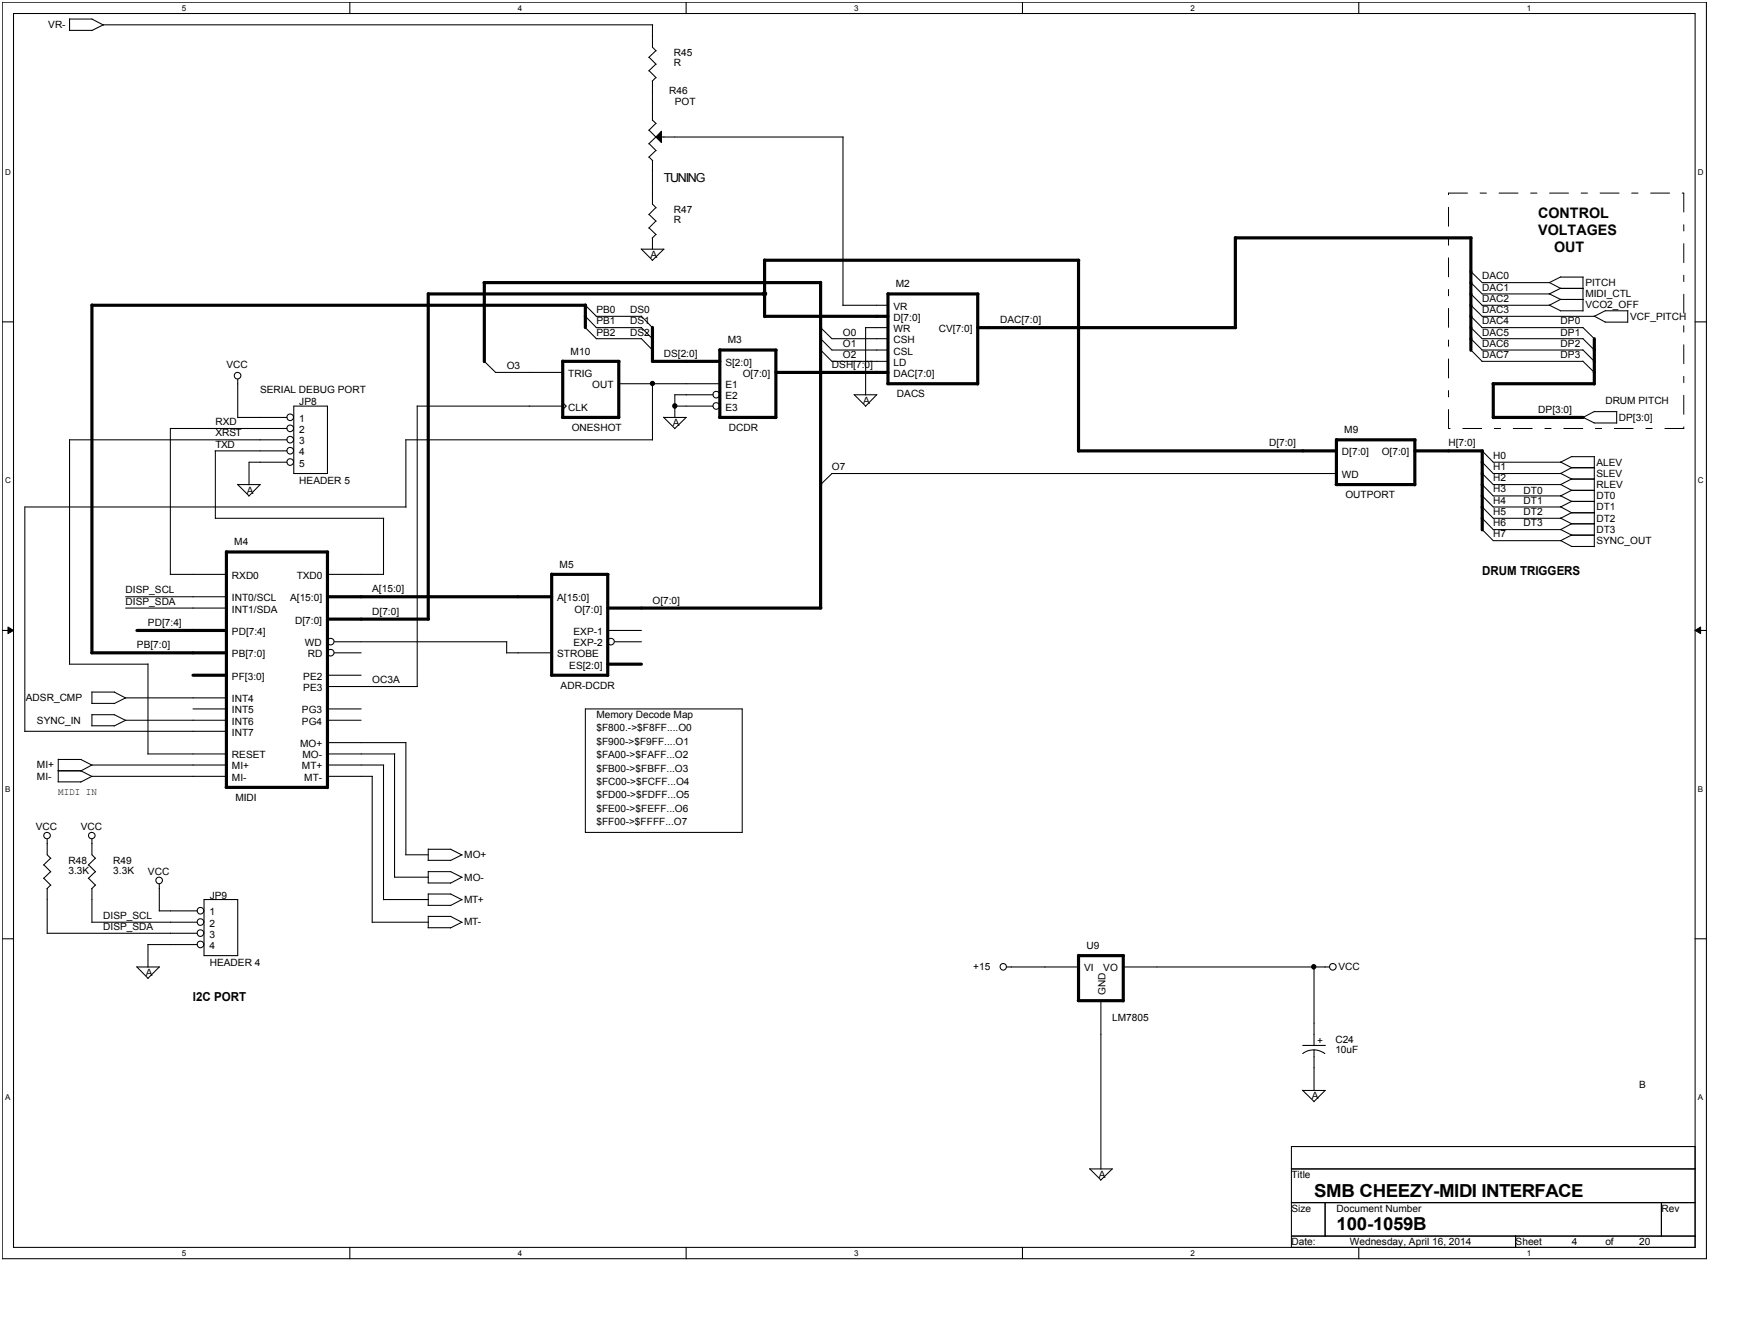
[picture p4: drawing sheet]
<svg xmlns="http://www.w3.org/2000/svg" width="279mm" height="216mm" viewBox="0 0 279 216" stroke-linecap="round" stroke-linejoin="round" font-family="sans-serif">
<path d="M.4 .4h274.1v202h-274.1zM2.2 2.2h270.5v198.3h-270.5z" fill="none" stroke="#000" stroke-width=".17"/>
<g fill="#fff">
<path d="M29.2 .6h.7v1.4h-.7z"/>
<path d="M29.2 200.7h.7v1.4h-.7z"/>
</g>
<path d="M56.3 .4v1.8M56.3 200.5v1.9" fill="none" stroke="#000" stroke-width=".17"/>
<g fill="#fff">
<path d="M83.3 .6h.7v1.4h-.7z"/>
<path d="M83.3 200.7h.7v1.4h-.7z"/>
</g>
<path d="M110.4 .4v1.8M110.4 200.5v1.9" fill="none" stroke="#000" stroke-width=".17"/>
<g fill="#fff">
<path d="M137.4 .6h.7v1.4h-.7z"/>
<path d="M137.4 200.7h.7v1.4h-.7z"/>
</g>
<path d="M164.5 .4v1.8M164.5 200.5v1.9" fill="none" stroke="#000" stroke-width=".17"/>
<g fill="#fff">
<path d="M191.5 .6h.7v1.4h-.7z"/>
<path d="M191.5 200.7h.7v1.4h-.7z"/>
</g>
<path d="M218.6 .4v1.8M218.6 200.5v1.9" fill="none" stroke="#000" stroke-width=".17"/>
<g fill="#fff">
<path d="M245.6 .6h.7v1.4h-.7z"/>
<path d="M245.6 200.7h.7v1.4h-.7z"/>
<path d="M.8 26.9h.9v1.4h-.9z"/>
<path d="M273.1 26.9h.9v1.4h-.9z"/>
<path d="M.8 76.5h.9v1.4h-.9z"/>
<path d="M273.1 76.5h.9v1.4h-.9z"/>
</g>
<path d="M.4 51.7h1.8M272.7 51.7h1.8" fill="none" stroke="#000" stroke-width=".17"/>
<g fill="#fff">
<path d="M.8 126.1h.8v1.4h-.8z"/>
<path d="M273.1 126.1h.8v1.4h-.8z"/>
</g>
<path d="M.4 101.4h1.8M272.7 101.4h1.8" fill="none" stroke="#000" stroke-width=".17"/>
<path d="M1.3 100.8l.9 .6-.9 .5zM272.7 101.4l.8-.6v1.1z" fill="#000"/>
<path d="M1.3 100.8l.9 .6-.9 .5zM272.7 101.4l.8-.6v1.1z" fill="none" stroke="#000" stroke-width=".16"/>
<g fill="#fff">
<path d="M.8 175.7h.8v1.4h-.8z"/>
<path d="M273.1 175.7h.8v1.4h-.8z"/>
</g>
<g fill="none" stroke="#000" stroke-width=".17">
<path d="M11.1 4.9h3.7M11.2 3.1h3.6M11.2 3v1.9M14.8 3.1l1.8 .9M104.4 9.2l1.1 1.1M104.4 11.4l1.1 1.1M104.9 4v3.6l.6 .6M104.9 13v6.4M104.9 19.3l.6 .6M105 4h-88.4l-1.9 .9M105.5 19.8l-1.1 1.2M105.5 8.1l-1.1 1.1"/>
<path d="M105.5 10.3l-1.1 1.1M105.5 12.5l-.6 .6M104.4 20.9l1.1 1.2M104.4 23.1l1.1 1.1M104.4 25.2l.6 .6M104.4 34.5l1.1 1.1M104.4 36.6l1.1 1.1M104.9 25.8v7l.6 .6M104.9 38.2v1.9M105.5 22l-1.1 1.1M105.5 24.2l-1.1 1.1M105.5 33.4l-1.1 1.1"/>
<path d="M105.5 35.5l-1.1 1.2M105.5 37.7l-.6 .6M106.4 21.1v1.8l-.9-.9zM106.4 22h29.2M135.6 22v27.1M77.9 58l1.8 1.9h10.8M94.1 49l1.8 1.9M94.1 50.8l1.8 1.9M94.1 52.6l1.8 1.9M95.9 54.5h7.3M95.9 52.7h7.3M95.9 50.9h7.3"/>
<path d="M103.1 40l1.8 1.8M103.1 50.8l1.8 1.9M103.1 52.6l1.8 1.9M103.1 54.4l1.8 1.9M103.2 40.1h3.6M106.8 40.1l-1.9 1.8M132 54.4l1.8 1.9h9M132 52.6l1.8 1.9h9M132 56.2l1.8 1.9h9M135.6 49.1h7.2M139.2 52.7h3.6M139.2 52.7v10.8"/>
<path d="M236.6 47.2l1.8 1.9h10.9M236.6 43.6l1.8 1.8h10.9M236.6 45.4l1.8 1.9h10.9M236.6 50.8l1.8 1.9M236.6 52.6l1.8 1.9M236.6 54.4l1.8 1.9M236.6 56.2l1.8 1.9M236.6 49l1.8 1.9h18.1M238.4 56.3h16.2M238.4 54.5h16.2M238.4 52.7h16.2M238.4 58.1h16.2"/>
<path d="M249.2 45.4l1.8 1M249.2 47.2l1.8 .9M249.2 49l1.8 1M251 46.4h3.7M251 48.1h3.7M251 50h3.6M251 44.5h3.7M251.1 44.5l-1.9 .9M251.1 46.3l-1.9 1M251.1 48.1l-1.9 1M254.6 52.6l1.8 1.9M254.6 54.4l1.8 1.9"/>
<path d="M254.6 56.2l1.8 1.9M254.6 58l1.8 1.9M254.6 44.5v5.5M256.4 50.8l1.8 1M258.2 51.8h3.6M258.2 50h3.7M258.3 49.9l-1.9 1M261.8 50v1.8M11.2 70.7h35M11.2 70.7v36.1M34.6 72.5h11.6M34.6 72.5v10.9"/>
<path d="M38.2 77.9l1.9 1.8M38.2 77.9h3.7M38.2 67.1h8M38.2 61v6.1M41.8 77.9l-1.8 1.9M46.2 68.9h-18.8v23.5M46.2 74.3h-6.1v3.6M47.3 65.3h5.4v10.8h-5.4zM65.2 70.7h39.7M65.3 70.7v10.8M67.1 65.3h23.4M67.1 65.2v45.2"/>
<path d="M90.5 64.7l.6 .6-.6 .5M99.5 61.7h16.3M104.9 61.7v9M106.7 67.1l1.8 1.8M106.8 67.1h3.6M108.5 65.3h6.2M108.5 63.5h6.2M108.5 63.4v3.7M110.4 67.1l-1.9 1.8M133.8 76.1h81.2M133.8 76.1l-1.8 1.8M137.4 63.4l1.8 1.9"/>
<path d="M137.4 63.5h3.7M141 63.5l-1.8 1.8M238.4 76.1l1.8 1.8h10.9M238.4 74.3l1.8 1.8h10.9M238.4 72.4l1.8 1.9h10.9M238.4 77.9l1.8 1.8h10.9M238.4 79.7l1.8 1.8h10.9M251 74.3l1.8 .9M251 76.1l1.8 .9M251 77.9l1.8 .9M251 79.7l1.8 .9M252.8 75.2h3.7"/>
<path d="M252.8 77h3.7M252.8 78.8h3.7M252.8 73.4h3.7M252.9 73.4l-1.9 .9M252.9 75.1l-1.9 1M252.9 77l-1.9 .9M252.9 78.8l-1.9 .9M254.6 67.1l1.8 .9M256.4 68h3.6M256.4 73.4v14.5M256.4 66.2h3.7M256.5 66.1l-1.9 1"/>
<path d="M260 66.2v1.8M20.2 95.9h16.2M20.2 97.8h16.2M27.4 92.3h9M34.6 83.3h27.1M52.7 92.3h9M61.7 83.3v9.1M65.3 81.5h-61.3v36.1M238.4 81.5l1.8 1.8h10.9M238.4 83.3l1.8 1.8h10.9M238.4 85.1l1.8 1.8h10.9M251 81.5l1.8 .9"/>
<path d="M251 83.3l1.8 .9M251 85.1l1.8 .9M251 86.9l1.8 .9M252.8 80.6h3.7M252.8 82.4h3.7M252.8 84.2h3.7M252.8 86h3.7M252.8 87.8h3.6M252.9 80.6l-1.9 .9M252.9 82.4l-1.9 .9M252.9 84.2l-1.9 .9M252.9 86l-1.9 .9"/>
<path d="M4 117.6h32.4M11.1 106.8h12.7M14.7 113.1h3.7M14.7 116.7h3.7M14.8 111.2v1.9M14.8 114.9v1.8M14.8 111.3h3.6M14.8 114.9h3.6M18.4 111.3l1.8 .9M18.4 114.9l1.8 .9M23.8 106.7v14.5M31 114h5.4"/>
<path d="M36.4 112.2h-16.2l-1.9 .9M36.4 115.8h-16.2l-1.9 .9M52.7 114h5.4M52.7 119.4h12.6M52.7 115.8h5.4M52.7 108.5h5.4M52.7 110.4h14.4M53.8 104.9h4.3M53.8 103.2h27.7M65.3 119.3v18.1M81.5 104.9h7.2M81.5 103.2v1.8"/>
<path d="M94.2 114h25.2v19.8h-25.2zM97.8 101.4h5.4M98.9 103.2h4.3M7 139l1.2 1.2M7.6 134.9v2.5l.6 .6M8.1 138l-1.1 1.1M9.3 123.9h3.8M9.3 125.7h3.7M9.4 122.1h3.7M9.4 122.1v3.6M13 122.1l1.8 .9M13 123.9l1.8 .9"/>
<path d="M14.2 139l1.2 1.2M14.8 134.9v2.5l.6 .6M15.3 138l-1.1 1.1M23.8 121.2h12.6M36.4 123h-21.6l-1.8 1M36.4 124.8h-21.6l-1.8 .9M52.7 123h9M52.7 124.8h7.2M52.7 121.2h10.8M59.9 124.8v23.5M61.7 123v21.7M63.5 121.2v19.8h5.4"/>
<path d="M65.2 137.4h3.7M68.8 138.3h3.7M68.9 136.5v1.8M68.9 136.5h3.6M72.5 136.5l1.8 1M74.3 137.4l-1.9 .9M.4 150.9h1.8M7 141.2l1.2 1.1M7.6 142.8v7.3M7.6 150h24.1M8.1 140.1l-1.1 1.1M8.1 142.3l-.6 .6"/>
<path d="M14.2 141.2l1.2 1.1M14.8 142.8v5.5M14.8 148.3h16.9M15.3 140.1l-1.1 1.1M15.3 142.3l-.6 .6M22 155.4l1.8 1.9M22 155.4h3.7M23.8 151.9h7.9M23.8 151.9v3.6M25.6 146.4h6.1M25.6 155.4l-1.8 1.9M25.6 142.1v4.3"/>
<path d="M32.8 144.6h5.4v9h-5.4zM59.9 148.3h9M61.7 144.6h7.2M68.8 145.5h3.7M68.8 149.1h3.7M68.8 141.9h3.7M68.9 143.7h3.6M68.9 140.1v1.8M68.9 143.7v1.8M68.9 147.3v1.8M68.9 147.3h3.6M68.9 140.1h3.6"/>
<path d="M72.5 143.7l1.8 1M72.5 147.3l1.8 1M72.5 140.1l1.8 1M74.3 144.6l-1.9 1M74.3 148.3l-1.9 .9M74.3 141l-1.9 1M161.9 155.4h11.6M180.7 155.4h33.2M211.4 155.4v12.7M272.7 150.9h1.8M177.1 160.9v27.1M209.5 175.3l1.9 1.8"/>
<path d="M209.5 175.3h3.7M209.5 168.1h3.7M211.4 168.8l1 .2 .7 .4M211.4 168.8l-1.2 .2-.7 .4M211.4 168.8v6.5M213.1 175.3l-1.8 1.8M175.3 187.9l1.8 1.8M175.3 187.9h3.6M178.9 187.9l-1.9 1.8M207.7 184.3h65v16.2h-65zM207.7 187.9h65M207.7 193.3h65"/>
<path d="M207.7 198.7h65M213.1 193.3v5.4M243.8 198.7v1.8M267.2 193.3v5.4"/>
<circle cx="123" cy="47.2" r=".35"/>
<circle cx="38.2" cy="60.4" r=".54"/>
<circle cx="46.7" cy="67.1" r=".54"/>
<circle cx="46.7" cy="70.7" r=".54"/>
<circle cx="46.7" cy="72.5" r=".54"/>
<circle cx="46.7" cy="68.9" r=".54"/>
<circle cx="46.7" cy="74.3" r=".54"/>
<circle cx="104.9" cy="61.6" r=".34"/>
<circle cx="108.5" cy="65.3" r=".35"/>
<circle cx="115.2" cy="63.4" r=".54"/>
<circle cx="115.2" cy="65.3" r=".54"/>
<circle cx="53.2" cy="103.1" r=".54"/>
<circle cx="53.2" cy="104.9" r=".54"/>
<circle cx="98.3" cy="103.1" r=".54"/>
<circle cx="7.6" cy="134.3" r=".52"/>
<circle cx="14.8" cy="134.3" r=".52"/>
<circle cx="25.6" cy="141.5" r=".54"/>
<circle cx="32.2" cy="151.8" r=".54"/>
<circle cx="32.2" cy="146.4" r=".54"/>
<circle cx="32.2" cy="148.2" r=".54"/>
<circle cx="32.2" cy="150" r=".54"/>
<circle cx="161.4" cy="155.4" r=".52"/>
<circle cx="211.3" cy="155.4" r=".35"/>
<circle cx="214.4" cy="155.4" r=".54"/>
</g>
<path d="M233 31h37.8M270.8 31v37.9M233 68.9v-37.9M270.8 68.9h-37.8" fill="none" stroke="#000" stroke-width=".16" stroke-dasharray="3 2 1 2"/>
<g fill="none" stroke="#000" stroke-width=".51">
<path d="M198.7 38.2v14.5M198.7 38.2h37.9M236.6 38.2v18.1M14.8 49v55.9M14.8 49.1h79.4M68.9 47.3h54.1M68.9 47.2v52.3M77.9 45.4h54.1M77.9 45.4v12.7M90.5 58.1h9.1M90.5 58v9.1M94.2 49v3.7"/>
<path d="M99.5 58.1v9M104.9 52.6v5.5h10.9M115.8 56.3h9M115.8 56.2v10.9M123 50.9h19.8M123 41.8v9.1M123 41.8h50.5M124.8 59.9h18M124.8 56.3v10.8M132 45.4v52.4M142.8 47.3h14.5M142.8 47.2v14.5"/>
<path d="M157.3 47.3v14.4M157.3 52.7h41.5M173.5 41.8v30.7M256.4 54.5v7.2M90.5 67.1h9M115.7 67.1h9.1M142.8 61.7h14.5M173.5 72.5h41.5M214.9 77.9h12.7M215 70.7h12.6M215 70.7v7.2M227.6 70.7v7.2"/>
<path d="M227.6 72.5h10.9M238.4 72.5v12.7M240.2 61.7h16.2M240.2 67.1h14.5M240.2 61.7v5.4M36.4 88.7h16.3M36.4 88.7v37.9M52.7 95.9h36M52.7 88.7v37.9M52.7 99.5h16.2M88.7 92.3h9.1M88.7 92.3v16.2"/>
<path d="M97.8 92.3v16.3M97.8 97.8h34.2M14.7 104.9h21.7M22 101.4h14.4M31 108.5h5.4M88.7 108.5h9.1M97.8 106.8h5.4M36.4 126.6h16.3M173.5 153.6h7.2M173.5 153.6v7.3M180.7 153.6v7.3M173.4 160.9h7.3"/>
</g>
<g fill="#000">
<path d="M106.4 21.1v1.8l-.9-.9z"/>
<circle cx="123" cy="47.2" r=".35"/>
<circle cx="104.9" cy="61.6" r=".34"/>
<circle cx="108.5" cy="65.3" r=".35"/>
<circle cx="211.3" cy="155.4" r=".35"/>
</g>
<g font-size="2.9">
<text x="211.4" y="192.4">SMB CHEEZY-MIDI INTERFACE</text>
<text x="215" y="197.8">100-1059B</text>
</g>
<g font-size="2.3">
<text x="247.4" y="35">CONTROL</text>
<text x="247.4" y="37.8">VOLTAGES</text>
<text x="250" y="40.6">OUT</text>
</g>
<g font-size="2">
<text x="106.8" y="29.2">TUNING</text>
<text x="238.4" y="92.4">DRUM TRIGGERS</text>
<text x="31" y="160.9">I2C PORT</text>
</g>
<g font-size="1.6">
<text x="7.8" y="4.5">VR-</text>
<text x="108.4" y="9">R45</text>
<text x="108.4" y="10.6">R</text>
<text x="107.7" y="15.2">R46</text>
<text x="108.5" y="16.9">POT</text>
<text x="108.4" y="34.3">R47</text>
<text x="108.4" y="35.9">R</text>
<text x="104.6" y="41.5">A</text>
<text x="144.1" y="46.2">M2</text>
<text x="238.4" y="44.9">DAC0</text>
<text x="238.4" y="46.7">DAC1</text>
<text x="255" y="46">PITCH</text>
<text x="255" y="47.8">MIDI_CTL</text>
<text x="95.9" y="50.3">PB0</text>
<text x="95.9" y="52.1">PB1</text>
<text x="95.9" y="53.9">PB2</text>
<text x="101.4" y="50.3">DS0</text>
<text x="101.4" y="52.1">DS1</text>
<text x="101.4" y="53.9">DS2</text>
<text x="135.6" y="53.9">O0</text>
<text x="143.7" y="51.6">D[7:0]</text>
<text x="143.7" y="53.4">WR</text>
<text x="143.7" y="49.8">VR</text>
<text x="151" y="53.4">CV[7:0]</text>
<text x="160.9" y="52">DAC[7:0]</text>
<text x="238.4" y="53.9">DAC5</text>
<text x="238.4" y="52.1">DAC4</text>
<text x="238.4" y="48.5">DAC2</text>
<text x="238.4" y="50.3">DAC3</text>
<text x="251" y="53.9">DP1</text>
<text x="251" y="52.1">DP0</text>
<text x="255" y="49.6">VCO2_OFF</text>
<text x="262.2" y="51.4">VCF_PITCH</text>
<text x="36.4" y="59.1">VCC</text>
<text x="81.5" y="59.3">O3</text>
<text x="91.8" y="57">M10</text>
<text x="106.8" y="57.3">DS[2:0]</text>
<text x="116.7" y="58.8">S[2:0]</text>
<text x="117.1" y="55.2">M3</text>
<text x="133.8" y="59.1">DSH[7:0]</text>
<text x="135.6" y="57.5">O2</text>
<text x="135.6" y="55.7">O1</text>
<text x="143.7" y="57">CSL</text>
<text x="143.7" y="55.2">CSH</text>
<text x="143.7" y="58.8">LD</text>
<text x="238.4" y="55.7">DAC6</text>
<text x="238.4" y="57.5">DAC7</text>
<text x="251" y="55.7">DP2</text>
<text x="251" y="57.5">DP3</text>
<text x="41.8" y="63.1">SERIAL DEBUG PORT</text>
<text x="48.1" y="65.1">JP8</text>
<text x="91.4" y="60.6">TRIG</text>
<text x="95.3" y="62.4">OUT</text>
<text x="116.7" y="62.4">E1</text>
<text x="116.7" y="64.2">E2</text>
<text x="119.5" y="60.6">O[7:0]</text>
<text x="138.9" y="64.9">A</text>
<text x="143.7" y="60.6">DAC[7:0]</text>
<text x="144.3" y="63.8">DACS</text>
<text x="258.2" y="64.9">DRUM PITCH</text>
<text x="34.6" y="70.2">XRST</text>
<text x="34.6" y="68.3">RXD</text>
<text x="34.6" y="72">TXD</text>
<text x="48.1" y="67.8">1</text>
<text x="48.1" y="69.6">2</text>
<text x="48.1" y="71.4">3</text>
<text x="91.4" y="66">CLK</text>
<text x="92" y="69.3">ONESHOT</text>
<text x="108.2" y="68.5">A</text>
<text x="116.7" y="66">E3</text>
<text x="117.2" y="69.3">DCDR</text>
<text x="204.1" y="71.8">D[7:0]</text>
<text x="216.2" y="69.6">M9</text>
<text x="233" y="71.8">H[7:0]</text>
<text x="247.4" y="66.3">DP[3:0]</text>
<text x="260.4" y="67.6">DP[3:0]</text>
<text x="48.1" y="77.7">HEADER 5</text>
<text x="48.1" y="73.2">4</text>
<text x="48.1" y="75">5</text>
<text x="133.8" y="75.6">O7</text>
<text x="215.9" y="73.2">D[7:0]</text>
<text x="215.9" y="76.8">WD</text>
<text x="222.2" y="73.2">O[7:0]</text>
<text x="240.2" y="73.8">H0</text>
<text x="240.2" y="75.6">H1</text>
<text x="240.2" y="77.4">H2</text>
<text x="256.8" y="74.9">ALEV</text>
<text x="256.8" y="76.6">SLEV</text>
<text x="39.7" y="79.3">A</text>
<text x="216.4" y="80.1">OUTPORT</text>
<text x="240.2" y="79.2">H3</text>
<text x="240.2" y="82.8">H5</text>
<text x="240.2" y="81">H4</text>
<text x="245.1" y="79.3">DT0</text>
<text x="245.1" y="82.8">DT2</text>
<text x="245.1" y="81">DT1</text>
<text x="256.8" y="78.5">RLEV</text>
<text x="256.8" y="80.3">DT0</text>
<text x="256.8" y="82">DT1</text>
<text x="256.8" y="83.9">DT2</text>
<text x="37.7" y="87.6">M4</text>
<text x="240.2" y="84.6">H6</text>
<text x="240.2" y="86.4">H7</text>
<text x="245.1" y="84.6">DT3</text>
<text x="256.8" y="85.6">DT3</text>
<text x="256.8" y="87.5">SYNC_OUT</text>
<text x="20.2" y="95.4">DISP_SCL</text>
<text x="37.3" y="93.1">RXD0</text>
<text x="47.7" y="93.1">TXD0</text>
<text x="59.9" y="95.2">A[15:0]</text>
<text x="90" y="91.2">M5</text>
<text x="20.2" y="97.2">DISP_SDA</text>
<text x="23.8" y="100.6">PD[7:4]</text>
<text x="37.3" y="96.7">INT0/SCL</text>
<text x="37.3" y="98.5">INT1/SDA</text>
<text x="46.7" y="96.7">A[15:0]</text>
<text x="47.5" y="100.3">D[7:0]</text>
<text x="59.9" y="98.8">D[7:0]</text>
<text x="89.6" y="96.7">A[15:0]</text>
<text x="92.4" y="98.5">O[7:0]</text>
<text x="105" y="97">O[7:0]</text>
<text x="22" y="104.2">PB[7:0]</text>
<text x="37.3" y="102.1">PD[7:4]</text>
<text x="37.3" y="105.7">PB[7:0]</text>
<text x="49" y="103.9">WD</text>
<text x="49.5" y="105.7">RD</text>
<text x="89.6" y="105.7">STROBE</text>
<text x="91.6" y="107.5">ES[2:0]</text>
<text x="92.3" y="102.1">EXP-1</text>
<text x="92.3" y="103.9">EXP-2</text>
<text x="4.2" y="112.7">ADSR_CMP</text>
<text x="37.3" y="109.3">PF[3:0]</text>
<text x="37.3" y="112.9">INT4</text>
<text x="48.8" y="109.3">PE2</text>
<text x="48.8" y="111.1">PE3</text>
<text x="59.9" y="109.8">OC3A</text>
<text x="90.2" y="110.7">ADR-DCDR</text>
<text x="5.9" y="116.3">SYNC_IN</text>
<text x="37.3" y="114.7">INT5</text>
<text x="37.3" y="116.5">INT6</text>
<text x="37.3" y="118.3">INT7</text>
<text x="48.6" y="114.7">PG3</text>
<text x="48.6" y="116.5">PG4</text>
<text x="95.9" y="115.4">Memory Decode Map</text>
<text x="95.9" y="117.6">$F800.-&gt;$F8FF....O0</text>
<text x="95.9" y="119.7">$F900-&gt;$F9FF....O1</text>
<text x="5.9" y="123.5">MI+</text>
<text x="5.9" y="125.4">MI-</text>
<text x="37.3" y="123.7">MI+</text>
<text x="37.3" y="125.5">MI-</text>
<text x="37.3" y="121.9">RESET</text>
<text x="48.3" y="120.1">MO+</text>
<text x="48.6" y="123.7">MT+</text>
<text x="48.7" y="121.9">MO-</text>
<text x="48.9" y="125.5">MT-</text>
<text x="95.9" y="121.9">$FA00-&gt;$FAFF...O2</text>
<text x="95.9" y="124">$FB00-&gt;$FBFF...O3</text>
<text x="9.4" y="127.9">MIDI IN</text>
<text x="37.9" y="128.7">MIDI</text>
<text x="95.9" y="126.2">$FC00-&gt;$FCFF...O4</text>
<text x="95.9" y="128.4">$FD00-&gt;$FDFF...O5</text>
<text x="95.9" y="130.5">$FE00-&gt;$FEFF...O6</text>
<text x="5.8" y="133.4">VCC</text>
<text x="13" y="133.4">VCC</text>
<text x="74.7" y="138">MO+</text>
<text x="95.9" y="132.7">$FF00-&gt;$FFFF...O7</text>
<text x="11" y="138.9">R48</text>
<text x="11" y="140.5">3.3K</text>
<text x="18.2" y="138.9">R49</text>
<text x="18.2" y="140.5">3.3K</text>
<text x="23.8" y="140.7">VCC</text>
<text x="74.7" y="141.6">MO-</text>
<text x="16.6" y="149.5">DISP_SDA</text>
<text x="16.6" y="147.7">DISP_SCL</text>
<text x="33.7" y="147.2">1</text>
<text x="33.7" y="149">2</text>
<text x="33.8" y="144.4">JP9</text>
<text x="74.7" y="145.2">MT+</text>
<text x="74.7" y="148.8">MT-</text>
<text x="33.7" y="150.8">3</text>
<text x="33.7" y="152.6">4</text>
<text x="33.8" y="155.3">HEADER 4</text>
<text x="156.6" y="156">+15</text>
<text x="174.8" y="152.6">U9</text>
<text x="215.3" y="156">VCC</text>
<text x="23.5" y="156.9">A</text>
<text x="174.4" y="156.2">VI</text>
<text x="177.5" y="156.2">VO</text>
<text x="177.8" y="160" transform="rotate(-90 177.8 160)">GND</text>
<text x="178.9" y="164.1">LM7805</text>
<text x="211.9" y="167.9">+</text>
<text x="214.8" y="167.7">C24</text>
<text x="214.8" y="169.3">10uF</text>
<text x="211" y="176.7">A</text>
<text x="263.6" y="174.9">B</text>
<text x="176.7" y="189.4">A</text>
<text x="207.7" y="189.4">Title</text>
<text x="207.7" y="194.8">Size</text>
<text x="215" y="194.8">Document Number</text>
<text x="267.2" y="194.8">Rev</text>
<text x="207.7" y="200.1">Date:</text>
<text x="217.1" y="200.1">Wednesday, April 16, 2014</text>
<text x="243.8" y="200.1">Sheet</text>
<text x="252.8" y="200.1">4</text>
<text x="258.2" y="200.1">of</text>
<text x="263.6" y="200.1">20</text>
</g>
<g font-size="1.3">
<text x="29.2" y="1.7">5</text>
<text x="83.3" y="1.7">4</text>
<text x="137.4" y="1.7">3</text>
<text x="191.5" y="1.7">2</text>
<text x="245.6" y="1.7">1</text>
<text x=".8" y="28.1">D</text>
<text x="273.1" y="28.1">D</text>
<text x=".8" y="77.6">C</text>
<text x="273.1" y="77.6">C</text>
<text x=".8" y="127.3">B</text>
<text x="273.1" y="127.3">B</text>
<text x=".8" y="176.8">A</text>
<text x="273.1" y="176.8">A</text>
<text x="29.2" y="201.9">5</text>
<text x="83.3" y="201.9">4</text>
<text x="137.4" y="201.9">3</text>
<text x="191.5" y="201.9">2</text>
<text x="245.6" y="201.9">1</text>
</g>
</svg>
